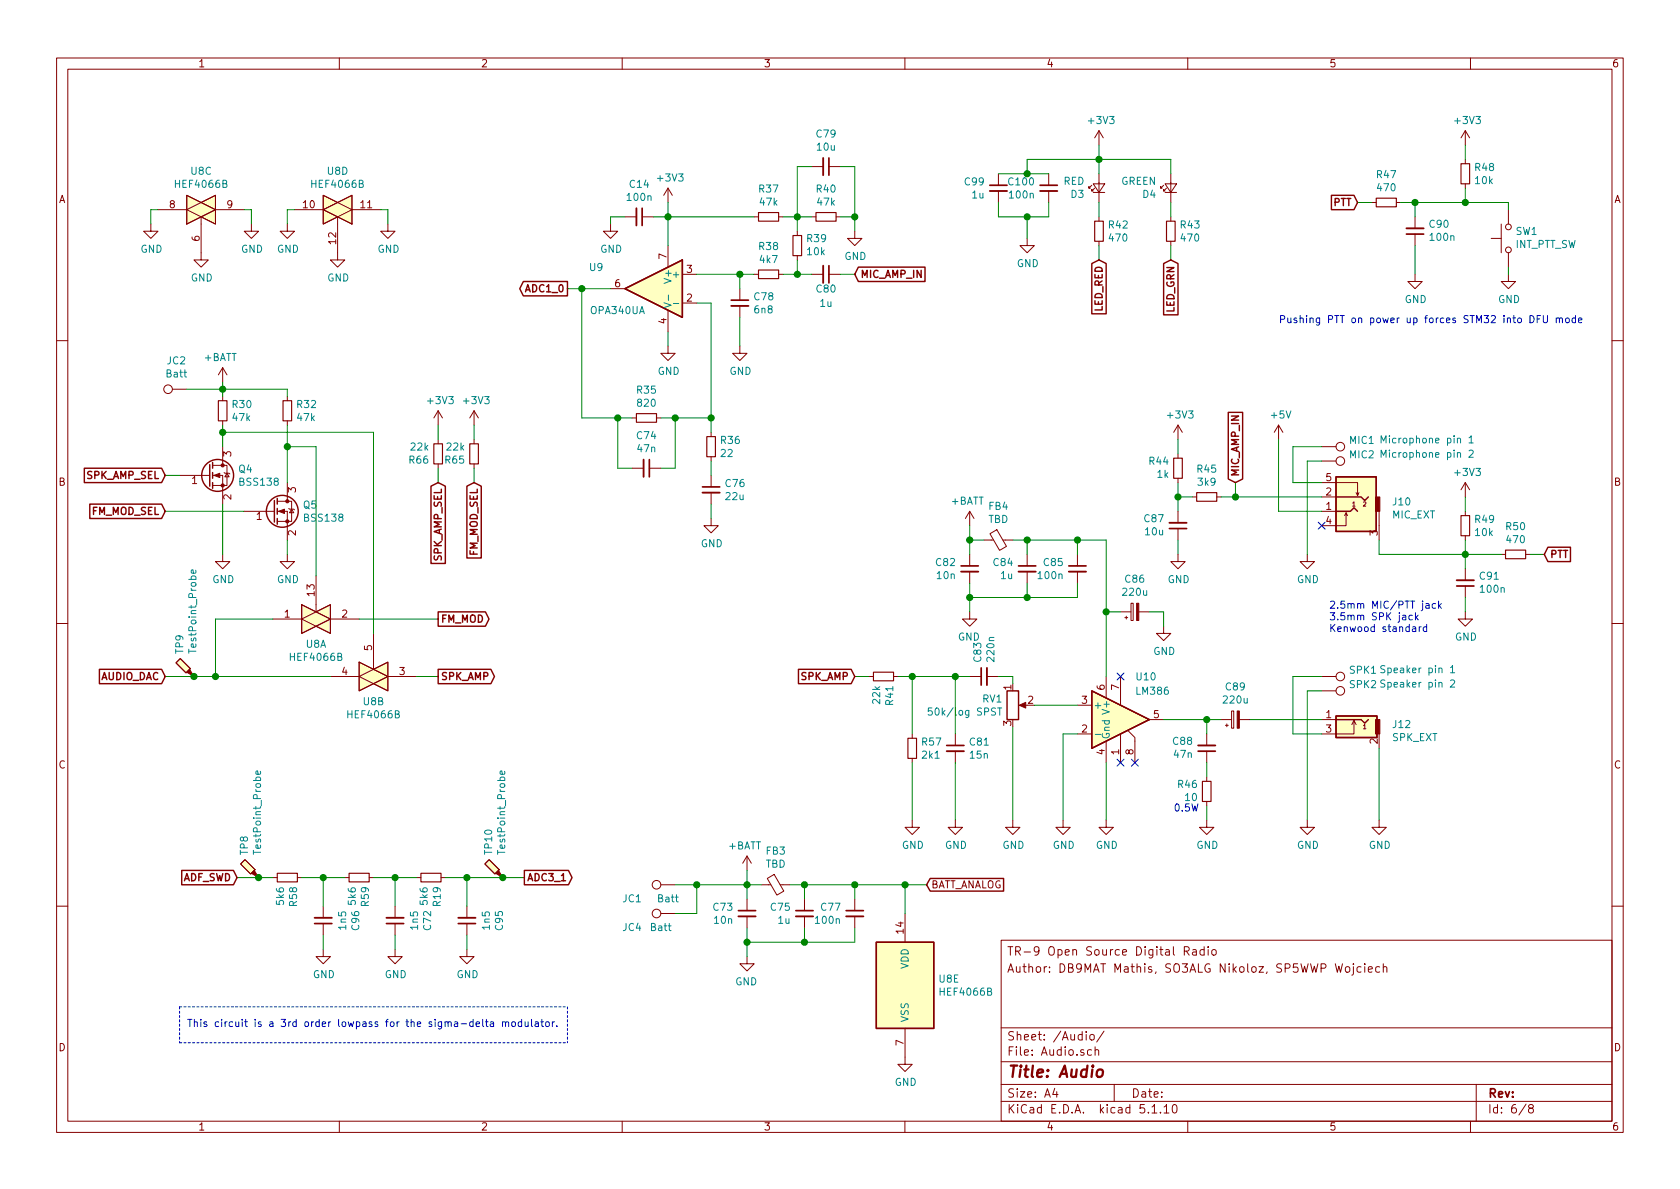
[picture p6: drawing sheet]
<svg xmlns="http://www.w3.org/2000/svg" width="297mm" height="210mm" viewBox="0 0 297 210" stroke-linecap="round" stroke-linejoin="round" font-family="sans-serif">
<g fill="none" stroke="#840000" stroke-width=".18">
<path d="M10 10.3h277v189.9h-277zM12 12.2h273v186.1h-273zM60 10.3v1.9M110 10.3v1.9M160 10.3v1.9M210 10.3v1.9M260 10.3v1.9M26.7 39.6v1.3h1.2l-1.2 1.3-1.3-1.3h1.3M27.9 37.1h5.1M33 37.1l5.1-2.6v5.1zM33 34.5l5.1 2.6-5.1 2.5zM35.6 38.3v7.7h1.2l-1.2 1.2-1.3-1.2h1.3"/>
<path d="M38.1 37.1h5.1M44.4 39.6v1.3h1.3l-1.3 1.3-1.2-1.3h1.2M50.8 39.6v1.3h1.3l-1.3 1.3-1.3-1.3h1.3M52.1 37.1h5M57.1 34.5l5.1 2.6-5.1 2.5zM57.1 37.1l5.1-2.6v5.1zM59.7 38.3v7.7h1.3l-1.3 1.2-1.3-1.2h1.3M62.2 37.1h5.1M68.6 39.6v1.3h1.2l-1.2 1.3-1.3-1.3h1.3M107.9 39.6v1.3h1.3l-1.3 1.3-1.2-1.3h1.2M110.5 38.3h2M113.5 38.3h2.1"/>
<path d="M118.1 33.3v2.5M118.1 33.3l-.8 1.2M118.1 33.3l.8 1.2M133.3 38.3h.8M137.7 38.3h.7M143.5 38.3h.8M143.5 29.5h2M146.6 29.5h2M147.8 38.3h.8M176.5 30.7v2.1M176.5 33.8v2M185.4 30.7v2.1"/>
<path d="M185.4 33.8v2M193 32.8l-.5 .5v-.3v.3h.3M193.3 32.5h2l-1 1.5zM193.3 34h2M193.5 33.3l-.5 .5v-.3v.3h.3M194.3 23.1v2.5M194.3 30.7v5.1M194.3 38.3v.8M194.3 23.1l-.8 1.3M194.3 23.1l.8 1.3M205.7 32.8l-.5 .5v-.3v.3h.3M206 32.5h2l-1 1.5z"/>
<path d="M206 34h2M206.2 33.3l-.5 .5v-.3v.3h.3M207 30.7v5.1M207 38.3v.8M242.6 35.8h.7M246.9 35.8h.7M250.2 38.3v2.1M259.1 23.1v2.5M259.1 28.2v.8M259.1 32.5v.8M259.1 23.1l-.8 1.3M259.1 23.1l.7 1.3"/>
<path d="M265.4 39.6v5.1M266.7 37.1v2.5M107.9 51h2.6M118.1 43.4v3.8M118.1 54.9v3.8M120.6 48.5h2.6M120.6 53.6h2.6M130.8 51v2.1M130.8 54.1v2M133.3 48.5h.8M137.7 48.5h.7M141 40.9v.8"/>
<path d="M141 45.2v.8M143.5 48.5h2M146.6 48.5h2M151.1 40.9v1.3h1.3l-1.3 1.2-1.2-1.2h1.2M181.6 42.2v1.2h1.3l-1.3 1.3-1.3-1.3h1.3M194.3 42.7v.7M207 42.7v.7M250.2 48.5v1.3h1.3l-1.3 1.2-1.3-1.2h1.3M250.2 41.4v2M263.7 42.2h1.7M266.7 48.5v1.3h1.3l-1.3 1.2-1.3-1.2h1.3M266.7 44.7v2.5"/>
<path d="M10 60.2h2M30.5 68.8h2.5M39.4 65v2.6M39.4 70.1v.8M39.4 74.4v.8M39.4 79v3.3M39.4 65l.7 1.3M39.4 65l-.8 1.3M50.8 70.1v.8M50.8 74.4v.8M77.5 72.6l-.8 1.3M77.5 72.6v2.6"/>
<path d="M77.5 77.7v.8M77.5 72.6l.7 1.3M83.8 72.6l-.7 1.3M83.8 72.6v2.6M83.8 77.7v.8M83.8 72.6l.8 1.3M111.8 73.9h.7M116.1 73.9h.7M118.1 61.2v1.3h1.3l-1.3 1.2-1.3-1.2h1.3M125.7 76.4v.8M130.8 61.2v1.3h1.3l-1.3 1.2-1.3-1.2h1.3M208.3 75.2v2.5"/>
<path d="M208.3 75.2l-.8 1.2M208.3 75.2l.7 1.2M226.1 75.2l-.8 1.2M226.1 75.2v2.5M226.1 75.2l.7 1.2M233.7 79h2.5M285 60.2h2M31.7 84.1h5.4M37.6 84.1h1.8v5M37.6 82.3h1.8M39.4 98v1.3h1.2l-1.2 1.3-1.3-1.3h1.3M39.4 82.3h.7v3.5h-2.5"/>
<path d="M39.6 83.6l.2 .1h.7l.1 .1M40.1 83.7l.4 .6h-.7zM43.2 90.4h5.3M49 90.4h1.8v5.1M49 88.6h1.8M50.8 98v1.3h1.3l-1.3 1.3-1.3-1.3h1.3M50.8 88.6h.8v3.6h-2.6M50.8 85.3v3.3M51.1 89.9l.1 .1h.7l.2 .2M51.6 90l.3 .7h-.7zM77.5 82v.8M83.8 82v.8"/>
<path d="M111.8 82.8h2M114.8 82.8h2M125.7 91.7v1.3h1.3l-1.3 1.2-1.2-1.2h1.2M125.7 80.8v.7M125.7 84.1v2M125.7 87.1v2M171.4 90.4l.8 1.3M171.4 90.4v2.6M171.4 98v2.1M171.4 90.4l-.7 1.3M174 95.5h1.6M175 94.4l1.3-.7 1.7 2.9-1.3 .7z"/>
<path d="M177.3 95.5h1.8M181.6 98v2.1M190.5 98v2.1M208.3 98v1.3h1.2l-1.2 1.3-1.3-1.3h1.3M208.3 80.3v.7M208.3 84.6v.7M208.3 90.4v2.1M208.3 93.5v2M210.8 87.9h.8M215.1 87.9h.8M231.1 98v1.3h1.3l-1.3 1.3-1.2-1.3h1.2M233.7 85.3h6.3v2.3l.3-.5"/>
<path d="M233.7 90.4h2.5M233.7 87.9h2.5M233.7 81.5h2.5M238 90.7l-.3 .5M238.3 91.2l-.3-.5v2.3h-4.3M239.8 87.1l.2 .5M243.8 90.4v5.1M259.1 85.3v2.6M259.1 90.4v.8M259.1 94.7v.8M259.1 85.3l-.8 1.3M259.1 85.3l.7 1.3"/>
<path d="M265.4 98h.8M269.7 98h.8M10 110.3h2M31.1 117.2l.8-.7 1.8 1.7-.8 .8zM34.3 119.6h.1M48.3 109.5h5M53.3 109.5l5.1-2.6v5.1zM53.3 106.9l5.1 2.6-5.1 2.5zM55.9 101.8v6.4M58.4 119.6h5.1M58.4 109.5h5.1M63.5 119.6l5.1-2.5v5.1z"/>
<path d="M63.5 117.1l5.1 2.5-5.1 2.6zM66 112v6.4M68.6 119.6h5.1M153.7 119.6h.7M158 119.6h.7M171.4 108.2v1.3h-1.2l1.2 1.2 1.3-1.2h-1.3M171.4 101.1v2M171.4 119.6h2.1M174.5 119.6h2M181.6 101.1v2M190.5 101.1v2M195.6 119.6v3.8"/>
<path d="M198.1 119.6v5.1M198.1 108.2h1.9M198.9 109.2h.5M199.1 109v.5M200 106.7h.4v3h-.4zM201.3 108.2h1.9M205.7 110.7v1.3h1.3l-1.3 1.3-1.2-1.3h1.2M233.7 119.6h2.5M259.1 108.2v1.3h1.2l-1.2 1.2-1.3-1.2h1.3M259.1 100.6v2M259.1 103.6v2.1M285 110.3h2"/>
<path d="M161.3 129.8v.8M161.3 134.1v.8M168.9 129.8v2M168.9 132.8v2.1M180.6 124.7h1M190.5 129.8h2.5M190.5 124.7h2.5M195.6 131.1v3.8M198.1 129.8v5.1M199.4 129.2l1.3 1.2v4.5M203.2 127.2h2.5M213.4 129.8v2"/>
<path d="M213.4 132.8v2.1M213.4 137.4v.8M215.9 127.2h1.9M216.7 128.3h.5M216.9 128v.5M217.8 125.7h.3v3.1h-.3zM219.1 127.2h1.9M233.7 127.2h2.5M233.7 122.2h2.5M239.4 127.4l-.4 .7M239.8 128.1l-.4-.7v2.4h-5.7M243.8 129.8v2.5"/>
<path d="M43.3 152l1.8 1.8-.8 .8-1.8-1.8zM45.7 155.2h.1M48.3 155.2h.7M52.6 155.2h.7M61 155.2h.7M65.3 155.2h.7M73.7 155.2h.7M78 155.2h.7M85.7 152.8l.8-.8 1.8 1.8-.8 .8zM88.9 155.2h.1M116.8 156.5h2.6M132.1 151.4v2.5"/>
<path d="M132.1 159v2M132.1 151.4l.7 1.2M132.1 151.4l-.8 1.2M134.6 156.5h1.7M135.7 155.3l1.2-.7 1.7 3-1.2 .7zM137.9 156.5h1.8M142.2 159v2M151.1 159v2M161.3 145v1.3h1.3l-1.3 1.3-1.3-1.3h1.3M168.9 145v1.3h1.3l-1.3 1.3-1.3-1.3h1.3M179.1 145v1.3h1.2l-1.2 1.3-1.3-1.3h1.3M188 145v1.3h1.2l-1.2 1.3-1.3-1.3h1.3"/>
<path d="M195.6 145v1.3h1.2l-1.2 1.3-1.3-1.3h1.3M213.4 145v1.3h1.2l-1.2 1.3-1.3-1.3h1.3M213.4 141.7v.8M231.1 145v1.3h1.3l-1.3 1.3-1.2-1.3h1.2M243.8 145v1.3h1.3l-1.3 1.3-1.2-1.3h1.2M10 160.2h2M57.1 167.9v1.3h1.3l-1.3 1.2-1.2-1.2h1.2M57.1 160.3v2M57.1 163.3v2M69.8 167.9v1.3h1.3l-1.3 1.2-1.2-1.2h1.2M69.8 160.3v2M69.8 163.3v2"/>
<path d="M82.5 167.9v1.3h1.3l-1.3 1.2-1.2-1.2h1.2M82.5 160.3v2M82.5 163.3v2M116.8 161.5h2.6M132.1 169.2v1.2h-1.3l1.3 1.3 1.2-1.3h-1.2M132.1 162v2.1M142.2 162v2.1M151.1 162v2.1M160 161.5v5.1M177 166.3h108v32h-108zM209.4 168.2l.7-.1 .2-.2-.1-.3-.2-.2h-.6v1.5M209.8 168.2l.5 .7"/>
<path d="M210.9 168h.6v.9M211.5 168.3h-.5l-.2 .2 .2 .4 .5-.1M212.9 168l-.4-.1-.3 .3v.6l.3 .1 .4-.1M212.9 167.4v1.5M213.6 167.4v.2M213.6 167.9v1M214.3 168l.2-.1 .5 .1v.8l-.2 .1-.5-.1zM237.9 171.1l.3-.2 .4 .2v.7l-.2 .1-.5-.1zM239.3 170.9v1.3l-.3 .2M239.3 170.4v.2M240.6 171l-.4-.1-.3 .3 .1 .6 .2 .1h.4M241.3 170.4v.2"/>
<path d="M241.3 170.9v1M241.9 171.4l.7-.1v-.3l-.5-.1-.2 .2 .1 .8h.6M243.9 171l-.4-.1-.3 .3 .1 .6 .2 .1h.4M244.6 171.1l.2-.2 .3 .1 .1 .9M244.6 170.4v1.5M285 160.2h2M60 198.3v1.9M110 198.3v1.9M160 198.3v1.9M160 181.9v6.3h1.3l-1.3 1.3-1.3-1.3h1.3M177 194.8h108M177 191.8h108"/>
<path d="M177 187.8h108M177 181.8h108M186.5 192.5l-.4 1h1M186.8 193v1M192 182.4v.2M192 182.9v1M192.8 183.1l.2-.2 .4 .2v.7l-.2 .1-.4-.1zM193 185.7l-.4-.1-.3 .3v.6l.3 .1 .4-.1M193.6 185.7l.2-.1 .4 .1 .1 .9M193.6 185.1v1.5M195.2 182.3l-1.3 2M197 191.8v3"/>
<path d="M203.7 195.8l.4-.5v1.5M203.7 196.8h.8M205.2 196.7v.1M205.8 195.8l.4-.5v1.5M205.8 196.8h.9M207.5 195.4l.2-.1a.94 .94 0 0 1 0 1.5h-.1a1 1 0 0 1-.1-1.4zM210 198.3v1.9M260 198.3v1.9M261 191.8v6.5M269.8 195.2l-1.2 2M270.6 196l-.3-.2v-.2l.3-.3h.2l.3 .3-.1 .2-.6 .2a.48 .48 0 0 0-.1 .7l.3 .1 .4-.1a.48 .48 0 0 0-.2-.7"/>
<circle cx="266.7" cy="44.2" r=".51"/>
<circle cx="266.7" cy="40.1" r=".51"/>
<circle cx="29.7" cy="68.8" r=".76"/>
<circle cx="237" cy="79" r=".76"/>
<circle cx="237" cy="81.5" r=".76"/>
<circle cx="237" cy="119.6" r=".76"/>
<circle cx="237" cy="122.2" r=".76"/>
<circle cx="116.1" cy="156.5" r=".76"/>
<circle cx="116.1" cy="161.5" r=".76"/>
</g>
<path d="M194.1 189.3a.54 .54 0 0 1 .5-.2 .54 .54 0 0 1 .4 .4l-.1 .6a.56 .56 0 0 1-.5 .4 .56 .56 0 0 1-.5-.4z" fill="none" stroke="#840000" stroke-width=".41"/>
<g fill="none" stroke="#008484" stroke-width=".18">
<path d="M117.4 53.5l1.3 .5-1.3 .4M118.2 52.2v.9M119 53.7h1M244.2 78.3v-1.2l.4 .9 .5-.9v1.2M259.7 77.4l.4-.3v1.2M259.7 79.7l.5-.1 .2 .1 .1 .3-.1 .2-.7 .7h.8M259.7 78.3h.8M244.2 80.9v-1.3l.4 .9 .5-.9v1.3M34.6 100.8v.4l-.1 .2-.6-.1v-.5h.2l.1 .6M244.9 117.8l-.5-.1-.3 .3 .1 .3 .6 .2v.3l-.2 .2-.5-.1M256.5 118.1l.3-.4v1.3M256.5 119h.7"/>
<path d="M46 136.4l.1 .3-.2 .2h-.6v-.5l.2-.1 .1 .6M89.2 136.4l.1 .3-.2 .2h-.6v-.5l.2-.1 .1 .6M164.8 125.2h-.6l-.1 .6 .5-.1 .2 .2v.3l-.2 .3-.5-.2M176.4 125.2h.7M176.8 125.2v1.3M193.6 129.9h1M244.9 120.3l-.5-.1-.3 .3 .1 .3 .6 .2v.4l-.2 .1h-.5M256.5 120.4l.4-.2 .3 .4-.8 .9h.8"/>
</g>
<g fill="none" stroke="#840000" stroke-width=".2">
<path d="M134.1 37.6h3.6v1.5h-3.6zM144.3 37.6h3.5v1.5h-3.5zM193.5 39.1h1.6v3.6h-1.6zM206.2 39.1h1.6v3.6h-1.6zM243.3 35h3.6v1.6h-3.6zM258.3 29h1.5v3.5h-1.5zM134.1 47.7h3.6v1.6h-3.6zM140.2 41.7h1.5v3.5h-1.5zM38.6 70.9h1.5v3.5h-1.5zM50 70.9h1.6v3.5h-1.6zM76.7 78.5h1.5v3.5h-1.5zM83.1 78.5h1.5v3.5h-1.5z"/>
<path d="M112.5 73.1h3.6v1.6h-3.6zM125 77.2h1.5v3.6h-1.5zM207.5 81h1.5v3.6h-1.5zM211.6 87.1h3.5v1.5h-3.5zM258.3 91.2h1.5v3.5h-1.5zM266.2 97.3h3.5v1.5h-3.5zM154.4 118.9h3.6v1.5h-3.6zM160.5 130.6h1.6v3.5h-1.6zM212.6 138.2h1.5v3.5h-1.5zM49 154.4h3.6v1.6h-3.6zM61.7 154.4h3.6v1.6h-3.6zM74.4 154.4h3.6v1.6h-3.6z"/>
</g>
<g fill="none" stroke="#840000" stroke-width=".33">
<path d="M112.5 36.8v3.1M145.5 27.9v3.1M175 33.8h3.1M183.9 33.8h3M129.3 54.1h3M145.5 47v3M248.7 40.4h3M113.8 81.3v3M124.2 87.1h3.1M206.8 92.5h3M169.9 101.1h3.1M174.5 118.1v3.1"/>
<path d="M180.1 101.1h3M189 101.1h3M257.6 102.6h3M167.4 132.8h3M211.8 131.8h3.1M55.6 162.3h3.1M68.3 162.3h3.1M81 162.3h3.1M130.6 162h3M140.7 162h3.1M149.6 162h3.1"/>
</g>
<g fill="none" stroke="#840000" stroke-width=".3">
<path d="M113.5 36.8v3.1M146.6 27.9v3.1M175 32.8h3.1M183.9 32.8h3M129.3 53.1h3M146.6 47v3M248.7 41.4h3M114.8 81.3v3M124.2 86.1h3.1M206.8 93.5h3M169.9 100.1h3.1M173.5 118.1v3.1"/>
<path d="M180.1 100.1h3M189 100.1h3M257.6 103.6h3M167.4 131.8h3M211.8 132.8h3.1M55.6 163.3h3.1M68.3 163.3h3.1M81 163.3h3.1M130.6 161h3M140.7 161h3.1M149.6 161h3.1"/>
</g>
<g fill="#ffffc2" stroke="#ffffc2" stroke-width=".18">
<path d="M236.2 126.6h7.3v3.8h-7.3z"/>
<path d="M236.2 84.3h7.1v9.7h-7.1z"/>
<path d="M33 37.1l5.1-2.6v5.1z"/>
<path d="M33 34.5l5.1 2.6-5.1 2.5z"/>
<path d="M57.1 34.5l5.1 2.6-5.1 2.5z"/>
<path d="M57.1 37.1l5.1-2.6v5.1z"/>
<path d="M154.9 166.6h10.2v15.3h-10.2z"/>
<path d="M63.5 119.6l5.1-2.5v5.1z"/>
<path d="M63.5 117.1l5.1 2.5-5.1 2.6z"/>
<path d="M193 122.2l10.2 5-10.2 5.1z"/>
<path d="M53.3 109.5l5.1-2.6v5.1z"/>
<path d="M53.3 106.9l5.1 2.6-5.1 2.5z"/>
<path d="M85.7 152.8l.8-.8 1.8 1.8-.8 .8z"/>
<path d="M43.3 152l1.8 1.8-.8 .8-1.8-1.8z"/>
<path d="M31.1 117.2l.8-.7 1.8 1.7-.8 .8z"/>
<path d="M110.5 51l10.1-5v10.1z"/>
</g>
<g fill="none" stroke="#840000" stroke-width=".25">
<path d="M235.4 34.5h4l.6 1.3-.6 1.3h-4zM92.5 49.8h7.8v2.5h-7.8l-.6-1.3zM110.5 51l10.1-5v10.1zM151.8 47.2h11.8v2.6h-11.8l-.7-1.3zM193 46.6l1.3-.6 1.3 .6v8.9h-2.6zM205.7 46.6l1.3-.6 1.3 .6v9.1h-2.6zM217.2 72.9h2.5v11.8l-1.3 .6-1.2-.6zM14.9 82.8h13.7l.6 1.3-.6 1.2h-13.7zM15.9 89.1h12.7l.6 1.3-.6 1.3h-12.7zM37.1 82.2v3.8M37.6 81.8v1M37.6 83.6v1"/>
<path d="M37.6 85.3v1.1M48.5 88.5v3.8M49 88.1v1M49 89.9v1M49 91.7v1M76.2 86l1.3-.7 1.2 .7v13.6h-2.5zM82.5 86l1.3-.7 1.3 .7v12.7h-2.6zM236.2 84.3h7.1v9.7h-7.1zM236.2 90.4h2.6l.6-.6 .6 .6M236.2 87.9h4.5l.6 .6 .6-.6M273.7 96.8h4v2.5h-4l-.7-1.3zM17.6 118.4h11l.6 1.2-.6 1.3h-11z"/>
<path d="M77.5 118.4h9.3l.6 1.2-.6 1.3h-9.3zM77.5 108.2h8.3l.7 1.3-.7 1.2h-8.3zM141.2 118.4h9.3l.6 1.2-.6 1.3h-9.3zM178.1 122.2h2v5h-2zM193 122.2l10.2 5-10.2 5.1zM236.2 126.6h7.3v3.8h-7.3zM236.2 127.2h4.5l.6 .7 .6-.7M32.1 153.9h9.2l.6 1.3-.6 1.3h-9.2zM92.7 153.9h7.8l.6 1.3-.6 1.3h-7.8zM164.5 155.3h12.9v2.3h-12.9l-.7-1.1zM154.9 166.6h10.2v15.3h-10.2z"/>
<circle cx="38.5" cy="84.1" r="2.82"/>
<circle cx="49.9" cy="90.4" r="2.82"/>
</g>
<g fill="#840000" stroke="#840000" stroke-width=".18">
<path d="M243.2 127.2h.8v2.6h-.8z"/>
<path d="M243.2 87.9h.8v2.5h-.8z"/>
<path d="M180.2 124.7l1.2-.5v1z"/>
<path d="M201 106.7h.3v3h-.3z"/>
<path d="M218.7 125.7h.4v3.1h-.4z"/>
<path d="M49.3 90.4l1-.4v.8z"/>
<path d="M37.8 84.1l1.1-.4v.7z"/>
<path d="M87.6 154.4l.5-.5 .8 1.3z"/>
<path d="M44.4 154.4l.6-.5 .7 1.3z"/>
<path d="M33.5 118.4l.8 1.2-1.3-.7z"/>
<circle cx="50.8" cy="92.2" r=".28"/>
<circle cx="50.8" cy="88.6" r=".28"/>
<circle cx="39.4" cy="85.8" r=".28"/>
<circle cx="39.4" cy="82.3" r=".28"/>
</g>
<path d="M31.7 178v6.4M31.7 178h68.6M100.3 178v6.4M31.7 184.4h68.6" fill="none" stroke="#0000c2" stroke-width=".18" stroke-dasharray=".4 .4"/>
<g fill="none" stroke="#008400" stroke-width=".18">
<path d="M27.9 37.1h-1.2v2.5M43.2 37.1h1.2v2.5M52.1 37.1h-1.3v2.5M67.3 37.1h1.3v2.5M110.5 38.3h-2.6v1.3M115.6 38.3h17.7M118.1 35.8v7.6M138.4 38.3h5.1M143.5 29.5h-2.5v11.4M148.6 29.5h2.5v11.4M148.6 38.3h2.5M176.5 35.8v2.5h8.9v-2.5"/>
<path d="M176.5 30.7h8.9M181.6 30.7v-2.5h25.4v2.5M181.6 38.3v3.9M194.3 25.6v5.1M194.3 35.8v2.5M207 35.8v2.5M240 35.8h2.6M247.6 35.8h19.1v1.3M250.2 35.8v2.5M259.1 25.6v2.6M259.1 33.3v2.5M100.3 51h7.6"/>
<path d="M102.9 51v22.9h8.9M118.1 58.7v2.5M123.2 48.5h10.1M123.2 53.6h2.5v22.8M130.8 48.5v2.5M130.8 56.1v5.1M138.4 48.5h5.1M141 46v2.5M148.6 48.5h2.5M194.3 43.4v2.6M207 43.4v2.6M250.2 43.4v5.1"/>
<path d="M266.7 47.2v1.3M33 68.8h17.8v1.3M39.4 67.6v2.5M39.4 75.2v3.8M39.4 76.4h26.6v35.6M50.8 75.2v10.1M50.8 79h5.1v22.8M77.5 75.2v2.5M83.8 75.2v2.5M109.2 73.9v8.9h2.6M116.8 73.9h8.9M119.4 73.9v8.9h-2.6"/>
<path d="M208.3 77.7v2.6M226.1 77.7v12.7h7.6M233.7 79h-5.1v6.3h5.1M29.2 90.4h14M29.2 84.1h2.5M39.4 89.1v8.9M50.8 95.5v2.5M77.5 82.8v2.5M83.8 82.8v2.5M125.7 81.5v2.6M125.7 89.1v2.6M171.4 93v5"/>
<path d="M171.4 95.5h2.6M179.1 95.5h16.5v24.1M181.6 95.5v2.5M190.5 95.5v2.5M208.3 87.9h2.5M208.3 85.3v5.1M208.3 95.5v2.5M215.9 87.9h17.8M218.4 85.3v2.6M233.7 81.5h-2.6v16.5M243.8 95.5v2.5h21.6M259.1 87.9v2.5"/>
<path d="M259.1 95.5v5.1M270.5 98h2.5M29.2 119.6h29.2M48.3 109.5h-10.2v10.1M63.5 109.5h14M73.7 119.6h3.8M151.1 119.6h2.6M158.7 119.6h12.7M161.3 119.6v10.2M168.9 119.6v10.2M171.4 103.1v5.1M176.5 119.6h2.6v1.3"/>
<path d="M181.6 103.1v2.6M190.5 103.1v2.6h-19.1M195.6 108.2h2.5M203.2 108.2h2.5v2.5M233.7 119.6h-5.1v10.2h5.1M259.1 105.7v2.5M161.3 134.9v10.1M168.9 134.9v10.1M179.1 128.5v16.5M182.9 124.7h7.6M190.5 129.8h-2.5v15.2M195.6 134.9v10.1"/>
<path d="M205.7 127.2h10.2M213.4 127.2v2.6M213.4 134.9v2.5M221 127.2h12.7M233.7 122.2h-2.6v22.8M243.8 132.3v12.7M41.9 155.2h6.4M53.3 155.2h7.7M57.1 155.2v5.1M66 155.2h7.7M69.8 155.2v5.1M78.7 155.2h14"/>
<path d="M82.5 155.2v5.1M119.4 156.5h15.2M123.2 156.5v5h-3.8M132.1 153.9v5.1M139.7 156.5h24.1M142.2 156.5v2.5M151.1 156.5v2.5M160 156.5v5M213.4 142.5v2.5M57.1 165.3v2.6M69.8 165.3v2.6M82.5 165.3v2.6"/>
<path d="M132.1 164.1v5.1M142.2 164.1v2.5M151.1 164.1v2.5h-19"/>
</g>
<g fill="none" stroke="#0000c2" stroke-width=".18">
<path d="M270.5 55.8a.64 .64 0 0 1 .8 .6 .64 .64 0 0 1-.8 .7zM271.8 56.4h.4M272.4 55.8h-.6v1.3M272.9 55.8v1l.2 .3 .4-.1 .1-.2v-1M275.2 56.4l.2-.2 .3 .1v.8M275.2 56.2v.9M275.7 56.4l.2-.2 .3 .1 .1 .8M276.9 56.4l.1-.2 .4 .2 .1 .4-.2 .2-.3 .1-.1-.2zM278.6 56.3l-.4-.1-.2 .3 .1 .5h.5M278.6 55.8v1.3M279.1 56.6l.6-.1v-.2l-.4-.1-.2 .2 .1 .6h.5M249.7 108.8h-.3l-.3 .2 .1 .6h.5"/>
<path d="M249.8 110.9h.5v.8M250.3 108.4v1.2M250.3 111.1l-.4 .1-.2 .2 .1 .2h.5M250.4 109.1l.3 .5M250.7 108.8l-.4 .5M250.9 110.8v.9M251.3 110.8l-.3 .1-.1 .2M252.1 106.8h.5l.1 .8M252.2 110.9l-.3-.1-.3 .3 .2 .5h.4M252.2 110.4v1.3M252.7 107l-.5 .1-.1 .2v.2h.6M253.8 106.8l-.3-.1-.3 .3 .1 .5h.5"/>
<path d="M254.4 106.3v1.3M254.5 107.1l.3 .5M254.8 106.7l-.4 .5M84.2 181.1l.6-.1-.1-.3h-.3l-.2 .2 .1 .6h.4M85.3 180.3v1.1l.2 .1M85.8 180.7h.5M86 180.3v1.1l.3 .1M86.7 180.7h.5l.1 .8M87.3 181h-.5l-.1 .2v.3h.6M88.8 180.8l.2-.1h.3l.1 .8M88.8 180.7v.8M89.4 180.9l.2-.2h.3v.8"/>
<path d="M90.5 180.8l.2-.1 .4 .1v.5l-.1 .2h-.3l-.2-.1zM92.2 180.7h-.3l-.3 .2 .1 .6h.5M92.2 180.3v1.2M92.8 180.7l.1 .8h.3l.2-.1M93.4 180.7v.8M94 180.3v1.1l.2 .1M94.6 180.7h.5l.1 .8M95.2 181h-.4l-.2 .2v.3h.6M95.6 180.7h.5M95.8 180.3v1.1l.3 .1M96.6 180.7h.3l.2 .1v.5l-.1 .2h-.3l-.2-.1zM97.7 180.7v.8"/>
<path d="M98 180.7l-.3 .2M98.5 181.4v.1"/>
</g>
<g fill="#008400" stroke="#008400" stroke-width=".25">
<circle cx="88.9" cy="155.2" r=".51"/>
<circle cx="151.1" cy="38.3" r=".51"/>
<circle cx="82.6" cy="155.2" r=".51"/>
<circle cx="168.9" cy="119.6" r=".51"/>
<circle cx="118.1" cy="38.3" r=".51"/>
<circle cx="213.4" cy="127.2" r=".51"/>
<circle cx="141" cy="48.5" r=".51"/>
<circle cx="181.6" cy="38.3" r=".51"/>
<circle cx="161.3" cy="119.6" r=".51"/>
<circle cx="130.8" cy="48.5" r=".51"/>
<circle cx="141" cy="38.3" r=".51"/>
<circle cx="181.6" cy="30.7" r=".51"/>
<circle cx="102.9" cy="51" r=".51"/>
<circle cx="123.2" cy="156.5" r=".51"/>
<circle cx="190.5" cy="95.5" r=".51"/>
<circle cx="195.6" cy="108.2" r=".51"/>
<circle cx="132.1" cy="166.6" r=".51"/>
<circle cx="39.4" cy="76.4" r=".51"/>
<circle cx="50.8" cy="79" r=".51"/>
<circle cx="259.1" cy="98" r=".51"/>
<circle cx="38.1" cy="119.6" r=".51"/>
<circle cx="160" cy="156.5" r=".51"/>
<circle cx="250.2" cy="35.8" r=".51"/>
<circle cx="39.4" cy="68.8" r=".51"/>
<circle cx="194.3" cy="28.2" r=".51"/>
<circle cx="171.5" cy="105.7" r=".51"/>
<circle cx="181.6" cy="105.7" r=".51"/>
<circle cx="151.1" cy="156.5" r=".51"/>
<circle cx="69.9" cy="155.2" r=".51"/>
<circle cx="181.6" cy="95.5" r=".51"/>
<circle cx="171.5" cy="95.5" r=".51"/>
<circle cx="259.1" cy="35.8" r=".51"/>
<circle cx="57.2" cy="155.2" r=".51"/>
<circle cx="109.2" cy="73.9" r=".51"/>
<circle cx="125.7" cy="73.9" r=".51"/>
<circle cx="119.4" cy="73.9" r=".51"/>
<circle cx="132.1" cy="156.5" r=".51"/>
<circle cx="218.4" cy="87.9" r=".51"/>
<circle cx="34.3" cy="119.6" r=".51"/>
<circle cx="45.7" cy="155.2" r=".51"/>
<circle cx="208.3" cy="87.9" r=".51"/>
<circle cx="142.2" cy="156.5" r=".51"/>
<circle cx="142.2" cy="166.6" r=".51"/>
</g>
<path d="M233.1 92.3l1.2 1.3M234.3 92.3l-1.2 1.3M197.5 119l1.2 1.2M198.7 119l-1.2 1.2M197.5 134.3l1.2 1.2M198.7 134.3l-1.2 1.2M200.1 134.3l1.2 1.2M201.3 134.3l-1.2 1.2" fill="none" stroke="#000084" stroke-width=".18"/>
<text font-size="2.8" fill="#840000" x="178" y="190.5">Title: Audio</text>
<g font-size="2.1" fill="#840000">
<text x="178" y="172">Author: DB9MAT Mathis, SO3ALG Nikoloz, SP5WWP Wojciech</text>
<text x="178" y="169">TR-9 Open Source Digital Radio</text>
<text x="178" y="184">Sheet: /Audio/</text>
<text x="178" y="186.7">File: Audio.sch</text>
<text x="178" y="196.9">KiCad E.D.A. kicad 5.1.10</text>
<text x="178" y="194.1">Size: A4</text>
<text x="200" y="194.1">Date:</text>
<text x="263" y="194.1">Rev:</text>
<text x="263" y="196.9">Id: 6/8</text>
</g>
<g font-size="1.8" fill="#840000">
<text x="35" y="11.9">1</text>
<text x="85" y="11.9">2</text>
<text x="135" y="11.9">3</text>
<text x="185" y="11.9">4</text>
<text x="235" y="11.9">5</text>
<text x="285" y="11.9">6</text>
<text x="10.4" y="35.9">A</text>
<text x="285.4" y="35.9">A</text>
<text x="30" y="36.8">8</text>
<text x="40.2" y="36.8">9</text>
<text x="53.6" y="36.8">10</text>
<text x="63.8" y="36.8">11</text>
<text x="235.8" y="36.4">PTT</text>
<text x="35.3" y="42.6" transform="rotate(-90 35.3 42.6)">6</text>
<text x="59.4" y="43.1" transform="rotate(-90 59.4 43.1)">12</text>
<text x="117.9" y="45.8" transform="rotate(-90 117.9 45.8)">7</text>
<text x="93.2" y="51.7">ADC1_0</text>
<text x="108.7" y="50.8">6</text>
<text x="121.4" y="53.3">2</text>
<text x="121.4" y="48.3">3</text>
<text x="152" y="49.1">MIC_AMP_IN</text>
<text x="117.9" y="57.2" transform="rotate(-90 117.9 57.2)">4</text>
<text x="194.9" y="55.1" transform="rotate(-90 194.9 55.1)">LED_RED</text>
<text x="207.6" y="55.3" transform="rotate(-90 207.6 55.3)">LED_GRN</text>
<text x="40.9" y="80.7" transform="rotate(-90 40.9 80.7)">3</text>
<text x="10.4" y="85.9">B</text>
<text x="15.3" y="84.7">SPK_AMP_SEL</text>
<text x="33.9" y="85.6">1</text>
<text x="40.9" y="88.4" transform="rotate(-90 40.9 88.4)">2</text>
<text x="52.3" y="87.1" transform="rotate(-90 52.3 87.1)">3</text>
<text x="219.1" y="84.4" transform="rotate(-90 219.1 84.4)">MIC_AMP_IN</text>
<text x="234.5" y="87.6">2</text>
<text x="234.5" y="85.1">5</text>
<text x="285.4" y="85.9">B</text>
<text x="16.2" y="91.1">FM_MOD_SEL</text>
<text x="45.4" y="91.9">1</text>
<text x="52.3" y="94.7" transform="rotate(-90 52.3 94.7)">2</text>
<text x="234.5" y="90.2">1</text>
<text x="234.5" y="92.7">4</text>
<text x="243.6" y="94.7" transform="rotate(-90 243.6 94.7)">3</text>
<text x="78.1" y="99.2" transform="rotate(-90 78.1 99.2)">SPK_AMP_SEL</text>
<text x="84.5" y="98.3" transform="rotate(-90 84.5 98.3)">FM_MOD_SEL</text>
<text x="273.9" y="98.7">PTT</text>
<text x="55.6" y="105.4" transform="rotate(-90 55.6 105.4)">13</text>
<text x="50.3" y="109.2">1</text>
<text x="60.5" y="109.2">2</text>
<text x="77.8" y="110.1">FM_MOD</text>
<text x="60.5" y="119.4">4</text>
<text x="65.8" y="115" transform="rotate(-90 65.8 115)">5</text>
<text x="70.6" y="119.4">3</text>
<text x="17.8" y="120.3">AUDIO_DAC</text>
<text x="77.8" y="120.3">SPK_AMP</text>
<text x="141.7" y="120.3">SPK_AMP</text>
<text x="178.8" y="122" transform="rotate(-90 178.8 122)">1</text>
<text x="181.8" y="124.5">2</text>
<text x="191.3" y="124.5">3</text>
<text x="195.3" y="122" transform="rotate(-90 195.3 122)">6</text>
<text x="197.9" y="122" transform="rotate(-90 197.9 122)">7</text>
<text x="178.8" y="128.4" transform="rotate(-90 178.8 128.4)">3</text>
<text x="191.3" y="129.5">2</text>
<text x="204" y="127">5</text>
<text x="234.5" y="127">1</text>
<text x="234.5" y="129.5">3</text>
<text x="243.6" y="131.5" transform="rotate(-90 243.6 131.5)">2</text>
<text x="10.4" y="135.9">C</text>
<text x="195.3" y="133.4" transform="rotate(-90 195.3 133.4)">4</text>
<text x="197.9" y="133.4" transform="rotate(-90 197.9 133.4)">1</text>
<text x="200.4" y="133.4" transform="rotate(-90 200.4 133.4)">8</text>
<text x="285.4" y="135.9">C</text>
<text x="32.3" y="155.8">ADF_SWD</text>
<text x="93.1" y="155.8">ADC3_1</text>
<text x="164.6" y="157.1">BATT_ANALOG</text>
<text x="159.8" y="165" transform="rotate(-90 159.8 165)">14</text>
<text x="10.4" y="185.9">D</text>
<text x="159.8" y="184.9" transform="rotate(-90 159.8 184.9)">7</text>
<text x="285.4" y="185.9">D</text>
<text x="35" y="199.9">1</text>
<text x="85" y="199.9">2</text>
<text x="135" y="199.9">3</text>
<text x="185" y="199.9">4</text>
<text x="235" y="199.9">5</text>
<text x="285" y="199.9">6</text>
</g>
<g font-size="1.8" fill="#008484">
<text x="192.6" y="21.9">+3V3</text>
<text x="257.4" y="21.9">+3V3</text>
<text x="144.4" y="24.3">C79</text>
<text x="144.5" y="26.6">10u</text>
<text x="31.2" y="33.2">HEF4066B</text>
<text x="33.8" y="30.9">U8C</text>
<text x="55.3" y="33.2">HEF4066B</text>
<text x="57.9" y="30.9">U8D</text>
<text x="111" y="35.5">100n</text>
<text x="111.4" y="33.2">C14</text>
<text x="116.4" y="32.1">+3V3</text>
<text x="134.3" y="34.1">R37</text>
<text x="144.4" y="34.1">R40</text>
<text x="170.6" y="32.8">C99</text>
<text x="171.9" y="35.1">1u</text>
<text x="178.4" y="32.8">C100</text>
<text x="178.6" y="35.1">100n</text>
<text x="188" y="32.7">RED</text>
<text x="189.4" y="35">D3</text>
<text x="198.2" y="32.7">GREEN</text>
<text x="202.1" y="35">D4</text>
<text x="243.5" y="31.5">R47</text>
<text x="243.6" y="33.8">470</text>
<text x="260.9" y="30.2">R48</text>
<text x="260.9" y="32.6">10k</text>
<text x="134.4" y="36.4">47k</text>
<text x="144.6" y="36.4">47k</text>
<text x="196.1" y="40.4">R42</text>
<text x="208.8" y="40.4">R43</text>
<text x="252.8" y="40.3">C90</text>
<text x="268" y="41.5">SW1</text>
<text x="24.8" y="44.7">GND</text>
<text x="42.6" y="44.7">GND</text>
<text x="49" y="44.7">GND</text>
<text x="66.8" y="44.7">GND</text>
<text x="104.3" y="47.9">U9</text>
<text x="106.1" y="44.7">GND</text>
<text x="134.3" y="44.2">R38</text>
<text x="134.4" y="46.5">4k7</text>
<text x="142.7" y="42.8">R39</text>
<text x="142.8" y="45.1">10k</text>
<text x="149.3" y="46">GND</text>
<text x="179.8" y="47.2">GND</text>
<text x="196.2" y="42.7">470</text>
<text x="208.9" y="42.7">470</text>
<text x="253" y="42.6">100n</text>
<text x="267.8" y="43.9">INT_PTT_SW</text>
<text x="33.7" y="49.8">GND</text>
<text x="57.9" y="49.8">GND</text>
<text x="118.7" y="49.7" transform="rotate(-90 118.7 49.7)">V+</text>
<text x="119.4" y="49.1">+</text>
<text x="133.4" y="53.1">C78</text>
<text x="144.4" y="51.7">C80</text>
<text x="248.4" y="53.6">GND</text>
<text x="264.9" y="53.6">GND</text>
<text x="104.5" y="55.5">OPA340UA</text>
<text x="133.5" y="55.4">6n8</text>
<text x="145" y="54.3">1u</text>
<text x="29.6" y="64.4">JC2</text>
<text x="36.1" y="63.8">+BATT</text>
<text x="29.5" y="66.7">Batt</text>
<text x="75.8" y="71.5">+3V3</text>
<text x="82.1" y="71.5">+3V3</text>
<text x="112.7" y="69.6">R35</text>
<text x="112.8" y="71.9">820</text>
<text x="116.3" y="66.3">GND</text>
<text x="129" y="66.3">GND</text>
<text x="41.1" y="72.2">R30</text>
<text x="41.2" y="74.5">47k</text>
<text x="52.6" y="72.2">R32</text>
<text x="52.6" y="74.5">47k</text>
<text x="112.7" y="77.7">C74</text>
<text x="206.6" y="74">+3V3</text>
<text x="224.8" y="74">+5V</text>
<text x="42.2" y="83.6">Q4</text>
<text x="72.4" y="82">R66</text>
<text x="72.7" y="79.7">22k</text>
<text x="78.8" y="82">R65</text>
<text x="79" y="79.7">22k</text>
<text x="112.8" y="80">47n</text>
<text x="127.5" y="78.5">R36</text>
<text x="127.5" y="80.8">22</text>
<text x="203.3" y="82.2">R44</text>
<text x="211.7" y="83.6">R45</text>
<text x="238.7" y="78.5">MIC1</text>
<text x="238.7" y="81">MIC2</text>
<text x="245" y="78.4">Microphone pin 1</text>
<text x="245" y="80.9">Microphone pin 2</text>
<text x="42.5" y="85.9">BSS138</text>
<text x="53.7" y="89.9">Q5</text>
<text x="128.3" y="86.1">C76</text>
<text x="128.4" y="88.4">22u</text>
<text x="168.2" y="89.2">+BATT</text>
<text x="204.6" y="84.5">1k</text>
<text x="211.9" y="85.9">3k9</text>
<text x="246.4" y="89.4">J10</text>
<text x="257.4" y="84.2">+3V3</text>
<text x="53.9" y="92.2">BSS138</text>
<text x="174.7" y="92.5">TBD</text>
<text x="174.9" y="90.2">FB4</text>
<text x="202.4" y="92.3">C87</text>
<text x="202.6" y="94.7">10u</text>
<text x="246.1" y="91.7">MIC_EXT</text>
<text x="260.9" y="92.5">R49</text>
<text x="260.9" y="94.8">10k</text>
<text x="266.3" y="93.7">R50</text>
<text x="123.9" y="96.8">GND</text>
<text x="165.6" y="100.1">C82</text>
<text x="175.7" y="100.1">C84</text>
<text x="184.6" y="100.1">C85</text>
<text x="266.5" y="96.1">470</text>
<text x="37.5" y="103.1">GND</text>
<text x="49" y="103.1">GND</text>
<text x="165.7" y="102.4">10n</text>
<text x="177" y="102.4">1u</text>
<text x="183.7" y="102.4">100n</text>
<text x="198.7" y="105.4">220u</text>
<text x="199" y="103">C86</text>
<text x="206.5" y="103.1">GND</text>
<text x="229.3" y="103.1">GND</text>
<text x="261.7" y="102.5">C91</text>
<text x="261.9" y="104.8">100n</text>
<text x="169.4" y="113.3">GND</text>
<text x="257.3" y="113.3">GND</text>
<text x="32.4" y="115.6" transform="rotate(-90 32.4 115.6)">TP9</text>
<text x="34.7" y="115.1" transform="rotate(-90 34.7 115.1)">TestPoint_Probe</text>
<text x="51.5" y="116.9">HEF4066B</text>
<text x="54.1" y="114.5">U8A</text>
<text x="173.5" y="117" transform="rotate(-90 173.5 117)">C83</text>
<text x="175.8" y="116.8" transform="rotate(-90 175.8 116.8)">220n</text>
<text x="203.9" y="115.8">GND</text>
<text x="238.7" y="119.1">SPK1</text>
<text x="244.9" y="119">Speaker pin 1</text>
<text x="64.3" y="124.7">U8B</text>
<text x="155.6" y="124.4" transform="rotate(-90 155.6 124.4)">22k</text>
<text x="157.9" y="124.7" transform="rotate(-90 157.9 124.7)">R41</text>
<text x="173.8" y="124.2">RV1</text>
<text x="193.3" y="125.3">+</text>
<text x="196.2" y="125.9" transform="rotate(-90 196.2 125.9)">V+</text>
<text x="201" y="120.3">U10</text>
<text x="201" y="122.9">LM386</text>
<text x="216.4" y="124.4">220u</text>
<text x="216.8" y="122.1">C89</text>
<text x="238.7" y="121.7">SPK2</text>
<text x="244.9" y="121.6">Speaker pin 2</text>
<text x="61.7" y="127">HEF4066B</text>
<text x="163.1" y="131.8">R57</text>
<text x="165" y="126.5">50k/log SPST</text>
<text x="171.5" y="131.8">C81</text>
<text x="196.2" y="130.8" transform="rotate(-90 196.2 130.8)">Gnd</text>
<text x="207.5" y="131.7">C88</text>
<text x="246.2" y="131.1">SPK_EXT</text>
<text x="246.4" y="128.7">J12</text>
<text x="163.1" y="134.2">2k1</text>
<text x="171.6" y="134.2">15n</text>
<text x="207.6" y="134">47n</text>
<text x="208.3" y="139.3">R46</text>
<text x="209.6" y="141.7">10</text>
<text x="43.8" y="151.1" transform="rotate(-90 43.8 151.1)">TP8</text>
<text x="46.2" y="150.7" transform="rotate(-90 46.2 150.7)">TestPoint_Probe</text>
<text x="87" y="151" transform="rotate(-90 87 151)">TP10</text>
<text x="89.3" y="150.7" transform="rotate(-90 89.3 150.7)">TestPoint_Probe</text>
<text x="128.8" y="150.2">+BATT</text>
<text x="135.4" y="153.4">TBD</text>
<text x="135.5" y="151.1">FB3</text>
<text x="159.5" y="150.1">GND</text>
<text x="167.1" y="150.1">GND</text>
<text x="177.2" y="150.1">GND</text>
<text x="186.1" y="150.1">GND</text>
<text x="193.8" y="150.1">GND</text>
<text x="211.5" y="150.1">GND</text>
<text x="229.3" y="150.1">GND</text>
<text x="242" y="150.1">GND</text>
<text x="50.2" y="160" transform="rotate(-90 50.2 160)">5k6</text>
<text x="52.5" y="160.2" transform="rotate(-90 52.5 160.2)">R58</text>
<text x="62.9" y="160" transform="rotate(-90 62.9 160)">5k6</text>
<text x="65.2" y="160.2" transform="rotate(-90 65.2 160.2)">R59</text>
<text x="75.6" y="160" transform="rotate(-90 75.6 160)">5k6</text>
<text x="77.9" y="160.2" transform="rotate(-90 77.9 160.2)">R19</text>
<text x="110.1" y="159.6">JC1</text>
<text x="116.4" y="159.6">Batt</text>
<text x="126.2" y="161.1">C73</text>
<text x="136.3" y="161.1">C75</text>
<text x="145.2" y="161.1">C77</text>
<text x="61.2" y="164.3" transform="rotate(-90 61.2 164.3)">1n5</text>
<text x="63.5" y="164.4" transform="rotate(-90 63.5 164.4)">C96</text>
<text x="73.9" y="164.3" transform="rotate(-90 73.9 164.3)">1n5</text>
<text x="76.2" y="164.4" transform="rotate(-90 76.2 164.4)">C72</text>
<text x="86.6" y="164.3" transform="rotate(-90 86.6 164.3)">1n5</text>
<text x="88.9" y="164.4" transform="rotate(-90 88.9 164.4)">C95</text>
<text x="110.1" y="164.6">JC4</text>
<text x="115.1" y="164.6">Batt</text>
<text x="126.4" y="163.4">10n</text>
<text x="137.6" y="163.4">1u</text>
<text x="144.3" y="163.4">100n</text>
<text x="55.3" y="173">GND</text>
<text x="68" y="173">GND</text>
<text x="80.7" y="173">GND</text>
<text x="160.7" y="171.4" transform="rotate(-90 160.7 171.4)">VDD</text>
<text x="166.1" y="173.8">U8E</text>
<text x="130" y="174.2">GND</text>
<text x="166.4" y="176.1">HEF4066B</text>
<text x="160.7" y="180.8" transform="rotate(-90 160.7 180.8)">VSS</text>
<text x="158.2" y="192">GND</text>
</g>
<g font-size="1.8" fill="#0000c2">
<text x="226.1" y="57.1">Pushing PTT on power up forces STM32 into DFU mode</text>
<text x="234.9" y="107.6">2.5mm MIC/PTT jack</text>
<text x="234.9" y="109.7">3.5mm SPK jack</text>
<text x="234.9" y="111.8">Kenwood standard</text>
<text x="207.9" y="143.5">0.5W</text>
<text x="33" y="181.6">This circuit is a 3rd order lowpass for the sigma-delta modulator.</text>
</g>
<g font-size="1.1" fill="#840000">
<text x="239.1" y="89.6">1</text>
<text x="241" y="89.6">2</text>
<text x="241" y="128.9">1</text>
</g>
</svg>
